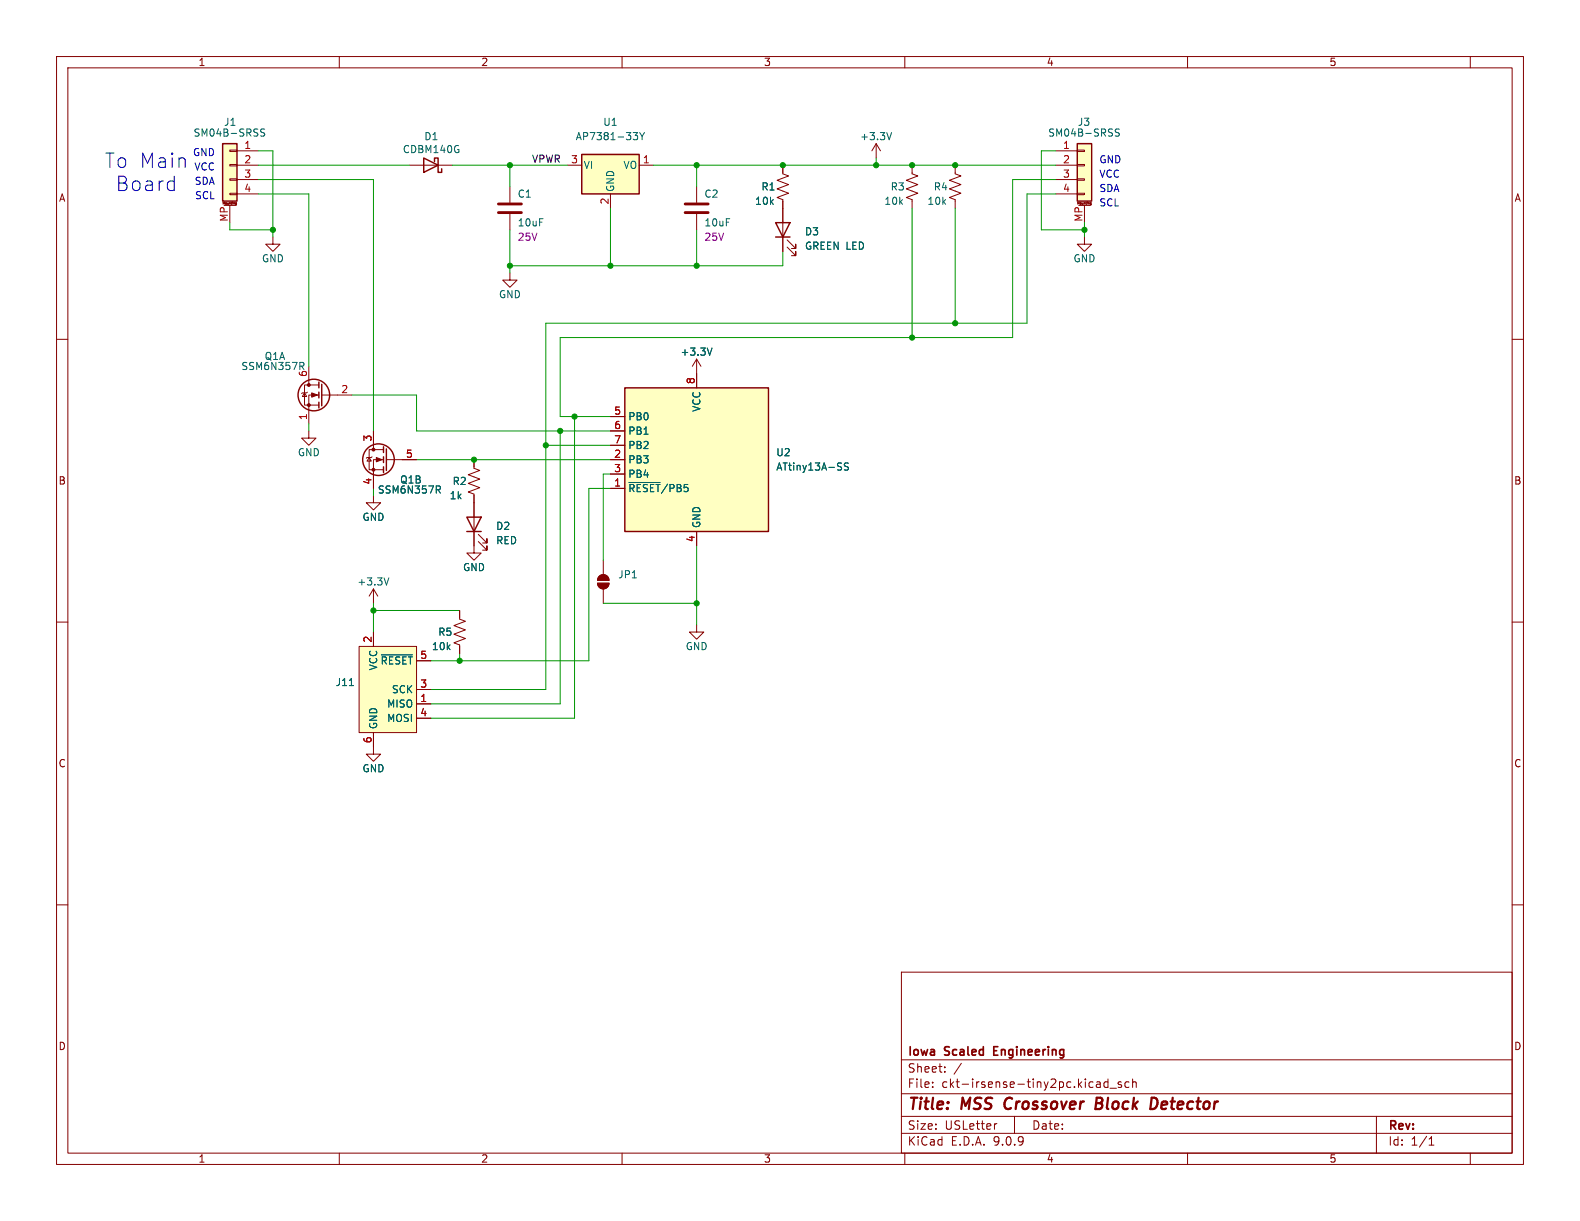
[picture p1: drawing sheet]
<svg xmlns="http://www.w3.org/2000/svg" width="279mm" height="216mm" viewBox="0 0 279 216" stroke-linecap="round" stroke-linejoin="round" font-family="sans-serif">
<g fill="none" stroke="#840000" stroke-width=".18">
<path d="M10 10h259.4v195.9h-259.4zM12 12h255.4v191.9h-255.4zM60 10v2M110 10v2M160 10v2M210 10v2M260 10v2M72.4 29.2h7.6M90.2 33v2.8M90.2 37.8v2.8M161.3 29.2v1.5l1 .4-2 .8 2 .7-2 .8 2 .8-2 .7 1 .4v1.5M168.9 29.2v1.5l1 .4-2 .8 2 .7-2 .8 2 .8-2 .7 1 .4v1.5"/>
<path d="M48.3 41.9v1.3h1.2l-1.2 1.3-1.3-1.3h1.3M10 60h2M54.6 76.2v1.3h-1.3l1.3 1.2 1.3-1.2h-1.3M267.4 60h2M106.7 99.1v2.5M10 110h2M105.7 103.1h2a1.02 1.02 0 0 1-1 1 1.02 1.02 0 0 1-1-1zM106 101.9a1.02 1.02 0 0 1 1.1-.2 1.02 1.02 0 0 1 .6 .9h-2zM106.7 104.1v2.6M123.2 110.5v1.3h1.3l-1.3 1.2-1.3-1.2h1.3M267.4 110h2M10 160h2"/>
<path d="M159.4 171.9h108v32h-108zM267.4 160h2M159.4 197.4h108M159.4 193.4h108M159.4 187.4h108M164.9 192.1v.2M164.9 191.4v.1M167.1 189.4v.2M167.1 188.7v.1M170 188l-1.3 1.9M176.3 198.7l-.3 .1M179.4 197.4v3"/>
<path d="M194.4 191.3l.2 .2v.8M194.6 192.2l-.5 .1M194.6 191.6l-.5 .1M195.9 191.4l-.4-.1-.3 .3v.4l.2 .2h.5M195.9 190.8v1.5M196.3 192.4h1.1M198.3 191.4l-.4-.1-.2 .2 .1 .2 .5 .2v.3h-.6M199.6 191.4l-.4-.1-.3 .3v.4l.2 .2h.5M200.3 191.4l.2-.1 .4 .1v.9M200.3 190.8v1.5M243.4 197.4v6.5M60 203.9v2"/>
<path d="M110 203.9v2M159.4 200.4h108M160 203.9v2M210 203.9v2M252.7 202.5h.9M252.7 201.4l.4-.4v1.5M260 203.9v2"/>
</g>
<path d="M177.9 194.4a1.27 1.27 0 0 0 0 1.6M193.8 195.1h.7M194.5 195.1l.3 .1M194.6 194.1h-.7l-.2 2 1-.1M194.7 195l-.2 .1M204.1 194.1a1.11 1.11 0 0 1 .1 1.9" fill="none" stroke="#840000" stroke-width=".4"/>
<path d="M175.7 185.8h.5M176.5 185.1h-.8v1.5h.8" fill="none" stroke="#840000" stroke-width=".3"/>
<path d="M88.1 36.1h4.1M88.1 37.6h4.1" fill="none" stroke="#840000" stroke-width=".51"/>
<g fill="#840000" stroke="#840000" stroke-width=".18">
<path d="M105.7 103.1h2a1.02 1.02 0 0 1-1 1 1.02 1.02 0 0 1-1-1z"/>
<path d="M106 101.9a1.02 1.02 0 0 1 1.1-.2 1.02 1.02 0 0 1 .6 .9h-2z"/>
</g>
<path d="M74.9 27.9l2.6 1.3-2.6 1.3zM76.8 28.6v-.7h.7v2.6h.6v-.7" fill="none" stroke="#840000" stroke-width=".25"/>
<path d="M102.9 27.3h10.1v7h-10.1z" fill="#ffffc2"/>
<g fill="none" stroke="#840000" stroke-width=".25">
<path d="M102.9 27.3h10.1v7h-10.1zM137.2 39.4h2.5l-1.3 2.5zM137.2 41.9h2.5M56.4 67.6v1M56.4 69.3v1.1M56.4 71.1v1M56.9 67.9v3.9M67.8 79v1M68.3 79.4v3.8M67.8 80.8v1M67.8 82.6v1M82.5 91.4h2.6l-1.3 2.6z"/>
<path d="M82.5 94h2.6"/>
<circle cx="55.5" cy="69.8" r="2.79"/>
<circle cx="66.9" cy="81.3" r="2.79"/>
</g>
<g fill="none" stroke="#840000" stroke-width=".18">
<path d="M100.3 29.2h2.6M107.9 34.3v2.5M113 29.2h2.6M138.4 36.8v7.7M139.2 43.7l1.5 1.5v-.7v.7h-.7M139.2 42.4l1.5 1.5v-.7v.7h-.7M191.8 41.9v1.3h-1.3l1.3 1.3 1.2-1.3h-1.2M53.8 69.5l.4 .6h-.7zM54.4 69.3l-.2 .2h-.7l-.2 .1M54.6 64.8v3.3M56.4 68.1h-2.6v3.5h2.6M56.4 69.9h-1.8v5"/>
<path d="M56.9 69.9h5.3M66 76.2v3.3M67.8 79.5h-2.5v3.6h2.5M65.3 80.9l.4 .6h-.8zM65.8 80.8l-.1 .1h-.8l-.1 .1M66 87.6v1.3h-1.2l1.2 1.3 1.3-1.3h-1.3M67.8 81.3h-1.8v5.1M68.3 81.3h5.4M83.8 81.3v1.5l1 .4-2 .7 2 .8-2 .8 2 .7-2 .8 1 .4v10.4h1.3l-1.3 1.3-1.3-1.3h1.3M84.6 95.8l1.5 1.5v-.8v.8h-.8M84.6 94.5l1.5 1.5v-.7v.7h-.8"/>
</g>
<path d="M112 23.4h.8l-.5 .5 .4 .1 .1 .5-.3 .2h-.3M113.1 23.4l.4 .7M113.5 24.1v.6M114 23.4l-.5 .7M53 64.1h.5l.2 .2-.1 .4h-.6M53.3 64.7l.4 .6M77.2 85.9h.4l.3 .3-.1 .3-.6 .1M77.5 86.6l.4 .6" fill="none" stroke="#006464" stroke-width=".18"/>
<g fill="#840000" stroke="#840000" stroke-width=".18">
<path d="M55.1 69.5l1 .4-1 .3z"/>
<path d="M66.5 80.9l1.1 .4-1.1 .4z"/>
<circle cx="54.6" cy="68.1" r=".25"/>
<circle cx="54.6" cy="71.6" r=".25"/>
<circle cx="66" cy="79.5" r=".25"/>
<circle cx="66" cy="83.1" r=".25"/>
</g>
<path d="M110.5 68.6h25.4v25.4h-25.4z" fill="#ffffc2"/>
<path d="M110.5 68.6h25.4v25.4h-25.4z" fill="none" stroke="#840000" stroke-width=".25"/>
<path d="M107.9 73.7h2.6M107.9 76.2h2.6M107.9 78.7h2.6M123.2 63.5v5.1M123.2 63.5l-.8 1.3M123.2 63.5l.8 1.3M107.9 81.3h2.6M107.9 83.8h2.6M107.9 86.4h2.6M123.2 94v2.5" fill="none" stroke="#840000" stroke-width=".18"/>
<path d="M125.9 61.5l-.4 1.3M111.2 85.3h5.5M148.6 81.9h.2M148.8 82.6v.4M150 81.9h-.5l-.1 .1v.3l.5 .3 .1 .3-.2 .2h-.5" fill="none" stroke="#006464" stroke-width=".18"/>
<path d="M63.5 114.3h10.2v15.2h-10.2z" fill="#ffffc2"/>
<path d="M63.5 114.3h10.2v15.2h-10.2zM66 111.8v2.5M73.7 116.8h2.5M81.3 108v1.5l1 .4-2 .7 2 .8-2 .7 2 .8-2 .8 1 .3v1.6M66 129.5v3.9h1.3l-1.3 1.2-1.2-1.2h1.2M73.7 121.9h2.5M73.7 124.5h2.5M73.7 127h2.5" fill="none" stroke="#840000" stroke-width=".18"/>
<path d="M67.4 115.8h5.5M61.8 121.2h.7" fill="none" stroke="#006464" stroke-width=".18"/>
<path d="M190.5 25.4h2.5v10.2h-2.5z" fill="#ffffc2"/>
<path d="M190.5 25.4h2.5v10.2h-2.5z" fill="none" stroke="#840000" stroke-width=".25"/>
<g fill="none" stroke="#840000" stroke-width=".18">
<path d="M123.2 33v2.8M123.2 37.8v2.8M138.4 29.2v1.5l1 .4-2 .8 2 .7-2 .8 2 .8-2 .7 1 .4v1.5M186.7 26.7h3.8M186.7 29.2h3.8M186.7 31.8h3.8M186.7 34.3h3.8M190.5 26.5h1.3v.3h-1.3zM190.5 29.1h1.3v.2h-1.3zM190.5 31.6h1.3v.3h-1.3zM190.5 34.2h1.3v.2h-1.3zM190.8 36.3h2"/>
<path d="M191.8 36.3v3.1M192.8 36.2h.1M192.8 36.1h.1M192.8 35.9v.2M192.8 36.1h.2M192.8 35.9h.1M192.8 35.9h.2M192.9 36.2h.1M193 35.9l-.1 .3M66 104.1l-.7 1.3M66 104.1l.8 1.3M66 104.1v2.6"/>
</g>
<path d="M197.9 22.9l-.4-.1-.2 .1v.4l.5 .2 .1 .3-.2 .3-.5-.1M68.8 102.2l-.5 1.2" fill="none" stroke="#006464" stroke-width=".18"/>
<path d="M121.2 36.1h4M121.2 37.6h4" fill="none" stroke="#840000" stroke-width=".51"/>
<path d="M39.4 25.4h2.5v10.2h-2.5z" fill="#ffffc2"/>
<path d="M39.4 25.4h2.5v10.2h-2.5z" fill="none" stroke="#840000" stroke-width=".25"/>
<g fill="none" stroke="#840000" stroke-width=".18">
<path d="M39.6 36.3h2.1M40.6 26.5h1.3v.3h-1.3zM40.6 29.1h1.3v.2h-1.3zM40.6 31.6h1.3v.3h-1.3zM40.6 34.2h1.3v.2h-1.3zM40.6 36.3v3.1M41.8 35.9v.3h-.1M41.8 35.9h-.2l.1 .2h.1M41.9 26.7h3.8M41.9 29.2h3.8M41.9 31.8h3.8M41.9 34.3h3.8"/>
<path d="M138.4 29.2v1.3M138.4 35.6v3.8M154.9 25.4l-.7 1.3M154.9 25.4l.8 1.3M154.9 25.4v2.5M90.2 48.3v1.2h1.2l-1.2 1.3-1.3-1.3h1.3M138.4 41.9v2.6M66 76.2v2.5M107.9 73.7h2.6M107.9 76.2h2.6M107.9 78.7h2.6M123.2 66v2.6"/>
<path d="M66 83.8v2.6M71.1 81.3h2.6M83.8 81.3v1.3M83.8 87.6v3.8M83.8 94v2.5M107.9 81.3h2.6M107.9 83.8h2.6M107.9 86.4h2.6M123.2 94v2.5M66 111.8v2.5M73.7 116.8h2.5M81.3 108v1.2"/>
<path d="M81.3 114.3v1.3M66 129.5v2.6M73.7 121.9h2.5M73.7 124.5h2.5M73.7 127h2.5"/>
</g>
<path d="M46.8 22.9l-.5-.1-.2 .1v.4l.6 .2 .1 .3-.2 .3-.5-.1M157.7 23.4l-.5 1.3M125.9 61.5l-.4 1.3M77.2 85.9h.4l.3 .3-.1 .3-.6 .1M77.5 86.6l.4 .6M111.2 85.3h5.5M148.6 81.9h.2M148.8 82.6v.4M150 81.9h-.5l-.1 .1v.3l.5 .3 .1 .3-.2 .2h-.5M67.4 115.8h5.5M61.8 121.2h.7" fill="none" stroke="#006464" stroke-width=".18"/>
<g fill="none" stroke="#009600" stroke-width=".18">
<path d="M40.6 39.4v1.2h7.7M45.7 31.8h20.3v44.4M45.7 34.3h8.9v30.5M45.7 26.7h2.6v15.2M45.7 29.2h26.7M80 29.2h20.3M90.2 29.2v3.8M107.9 36.8v10.2M115.6 29.2h71.1M123.2 29.2v3.8M154.9 27.9v1.3M161.3 36.8v22.9"/>
<path d="M168.9 36.8v20.4M186.7 34.3h-5.1v22.9h-85.1v64.7h-20.3M186.7 31.8h-7.6v27.9h-80v14h8.8M186.7 26.7h-2.6v13.9h7.7M191.8 39.4v2.5M90.2 40.6v7.7M123.2 40.6v6.4M138.4 44.5v2.5h-48.2M54.6 74.9v1.3M62.2 69.9h11.5v6.3h34.2M96.5 78.7h11.4M99.1 76.2v48.3h-22.9"/>
<path d="M101.6 73.7v53.3h-25.4M66 86.4v1.2M73.7 81.3h34.2M107.9 83.8h-1.2v15.3M107.9 86.4h-3.8v30.4h-27.9M123.2 96.5v14M66 106.7v5.1M66 108h15.3M81.3 115.6v1.2M106.7 106.7h16.5"/>
</g>
<g fill="#009600" stroke="#009600" stroke-width=".18">
<circle cx="168.9" cy="57.2" r=".46"/>
<circle cx="161.3" cy="59.7" r=".46"/>
<circle cx="138.4" cy="29.2" r=".46"/>
<circle cx="123.2" cy="29.2" r=".46"/>
<circle cx="154.9" cy="29.2" r=".46"/>
<circle cx="161.3" cy="29.2" r=".46"/>
<circle cx="168.9" cy="29.2" r=".46"/>
<circle cx="123.2" cy="47" r=".46"/>
<circle cx="191.8" cy="40.6" r=".46"/>
<circle cx="90.2" cy="29.2" r=".46"/>
<circle cx="48.3" cy="40.6" r=".46"/>
<circle cx="107.9" cy="47" r=".46"/>
<circle cx="90.2" cy="47" r=".46"/>
<circle cx="83.8" cy="81.3" r=".46"/>
<circle cx="101.6" cy="73.7" r=".46"/>
<circle cx="123.2" cy="106.7" r=".46"/>
<circle cx="81.3" cy="116.8" r=".46"/>
<circle cx="99.1" cy="76.2" r=".46"/>
<circle cx="96.5" cy="78.7" r=".46"/>
<circle cx="66" cy="108" r=".46"/>
</g>
<g font-size="3.5" fill="#0000c2">
<text x="18.5" y="29.9">To Main</text>
<text x="20.4" y="34">Board</text>
</g>
<g font-size="2.8" fill="#840000">
<text x="160.4" y="196.8">Title:</text>
<text x="170.1" y="196.8">MSS</text>
<text x="178.5" y="196.8">Crossover</text>
<text x="195.4" y="196.8">Block</text>
<text x="205.9" y="196.8">Detector</text>
</g>
<g font-size="2.1" fill="#840000">
<text x="160.4" y="189.9">Sheet:</text>
<text x="160.4" y="187.1">Iowa</text>
<text x="167.1" y="187.1">Scaled</text>
<text x="176.4" y="187.1">Engineering</text>
<text x="160.4" y="192.6">File:</text>
<text x="166.5" y="192.6">ckt-irsense-tiny2pc.kicad_sch</text>
<text x="160.4" y="202.8">KiCad</text>
<text x="160.4" y="200">Size:</text>
<text x="167.1" y="200">USLetter</text>
<text x="168.1" y="202.8">E.D.A.</text>
<text x="175.7" y="202.8">9.0.9</text>
<text x="182.4" y="200">Date:</text>
<text x="245.4" y="200.2">Rev:</text>
<text x="245.4" y="202.8">Id:</text>
<text x="249.5" y="202.8">1/1</text>
</g>
<g font-size="1.8" fill="#840000">
<text x="35" y="11.9">1</text>
<text x="85" y="11.9">2</text>
<text x="135" y="11.9">3</text>
<text x="185" y="11.9">4</text>
<text x="235" y="11.9">5</text>
<text x="10.3" y="35.9">A</text>
<text x="267.7" y="35.9">A</text>
<text x="10.3" y="85.9">B</text>
<text x="267.7" y="85.9">B</text>
<text x="10.3" y="135.9">C</text>
<text x="267.7" y="135.9">C</text>
<text x="10.3" y="185.9">D</text>
<text x="267.7" y="185.9">D</text>
<text x="35" y="205.8">1</text>
<text x="85" y="205.8">2</text>
<text x="135" y="205.8">3</text>
<text x="185" y="205.8">4</text>
<text x="235" y="205.8">5</text>
</g>
<g font-size="1.8" fill="#006464">
<text x="39.5" y="22.5">J1</text>
<text x="106.6" y="22.5">U1</text>
<text x="190.5" y="22.5">J3</text>
<text x="34.1" y="24.4">SM04B-SRSS</text>
<text x="71.1" y="27.3">CDBM140G</text>
<text x="74.9" y="25">D1</text>
<text x="101.7" y="25">AP7381-33Y</text>
<text x="152" y="25">+3.3V</text>
<text x="185.3" y="24.4">SM04B-SRSS</text>
<text x="91.4" y="35.2">C1</text>
<text x="103.1" y="30.1">VI</text>
<text x="108.8" y="34" transform="rotate(-90 108.8 34)">GND</text>
<text x="110.2" y="30.1">VO</text>
<text x="124.5" y="35.2">C2</text>
<text x="134.5" y="33.9">R1</text>
<text x="157.4" y="33.9">R3</text>
<text x="165" y="33.9">R4</text>
<text x="91.4" y="40.2">10uF</text>
<text x="124.5" y="40.2">10uF</text>
<text x="133.4" y="36.4">10k</text>
<text x="142.2" y="41.8">D3</text>
<text x="156.3" y="36.4">10k</text>
<text x="163.9" y="36.4">10k</text>
<text x="46.2" y="46.6">GND</text>
<text x="142.2" y="44.4">GREEN LED</text>
<text x="189.7" y="46.6">GND</text>
<text x="88.1" y="52.9">GND</text>
<text x="42.6" y="65.6">SSM6N357R</text>
<text x="46.7" y="63.9">Q1A</text>
<text x="120.2" y="63.1">+3.3V</text>
<text x="111" y="74.5">PB0</text>
<text x="111" y="77.1">PB1</text>
<text x="124.1" y="72.9" transform="rotate(-90 124.1 72.9)">VCC</text>
<text x="52.6" y="80.9">GND</text>
<text x="111" y="79.6">PB2</text>
<text x="111" y="82.1">PB3</text>
<text x="137.2" y="83.4">ATtiny13A-SS</text>
<text x="137.2" y="80.9">U2</text>
<text x="66.7" y="87.5">SSM6N357R</text>
<text x="70.7" y="85.7">Q1B</text>
<text x="79.4" y="88.5">1k</text>
<text x="79.9" y="86">R2</text>
<text x="111" y="84.7">PB4</text>
<text x="111" y="87.2">~{RESET}/PB5</text>
<text x="64" y="92.3">GND</text>
<text x="87.6" y="93.9">D2</text>
<text x="124.1" y="93.5" transform="rotate(-90 124.1 93.5)">GND</text>
<text x="81.8" y="101.2">GND</text>
<text x="87.6" y="96.4">RED</text>
<text x="63.1" y="103.7">+3.3V</text>
<text x="109.2" y="102.5">JP1</text>
<text x="77.4" y="112.6">R5</text>
<text x="66.9" y="118.6" transform="rotate(-90 66.9 118.6)">VCC</text>
<text x="67.2" y="117.7">~{RESET}</text>
<text x="76.3" y="115.2">10k</text>
<text x="121.2" y="115.2">GND</text>
<text x="59.3" y="121.5">J11</text>
<text x="68.4" y="125.3">MISO</text>
<text x="69.2" y="122.8">SCK</text>
<text x="66.9" y="129" transform="rotate(-90 66.9 129)">GND</text>
<text x="68.4" y="127.9">MOSI</text>
<text x="64" y="136.8">GND</text>
</g>
<g font-size="1.8" fill="#0000c2">
<text x="34" y="27.7">GND</text>
<text x="194.3" y="29">GND</text>
<text x="34.3" y="30.2">VCC</text>
<text x="34.3" y="32.8">SDA</text>
<text x="34.4" y="35.3">SCL</text>
<text x="194.3" y="31.5">VCC</text>
<text x="194.3" y="34">SDA</text>
<text x="194.3" y="36.6">SCL</text>
</g>
<g font-size="1.8" fill="#a90000">
<text x="43.1" y="26.4">1</text>
<text x="43.1" y="29">2</text>
<text x="100.9" y="29">3</text>
<text x="113.6" y="29">1</text>
<text x="187.9" y="26.4">1</text>
<text x="187.9" y="29">2</text>
<text x="43.1" y="31.5">3</text>
<text x="43.1" y="34">4</text>
<text x="187.9" y="31.5">3</text>
<text x="187.9" y="34">4</text>
<text x="40.4" y="39.3" transform="rotate(-90 40.4 39.3)">MP</text>
<text x="107.7" y="36.3" transform="rotate(-90 107.7 36.3)">2</text>
<text x="191.5" y="39.3" transform="rotate(-90 191.5 39.3)">MP</text>
<text x="54.4" y="66.7" transform="rotate(-90 54.4 66.7)">6</text>
<text x="60.3" y="69.6">2</text>
<text x="122.9" y="68" transform="rotate(-90 122.9 68)">8</text>
<text x="54.4" y="74.4" transform="rotate(-90 54.4 74.4)">1</text>
<text x="108.5" y="73.4">5</text>
<text x="108.5" y="75.9">6</text>
<text x="65.8" y="78.2" transform="rotate(-90 65.8 78.2)">3</text>
<text x="71.7" y="81">5</text>
<text x="108.5" y="78.5">7</text>
<text x="108.5" y="81">2</text>
<text x="108.5" y="83.6">3</text>
<text x="65.8" y="85.8" transform="rotate(-90 65.8 85.8)">4</text>
<text x="108.5" y="86.1">1</text>
<text x="122.9" y="96" transform="rotate(-90 122.9 96)">4</text>
<text x="65.8" y="113.7" transform="rotate(-90 65.8 113.7)">2</text>
<text x="74.2" y="116.6">5</text>
<text x="74.2" y="121.7">3</text>
<text x="74.2" y="124.2">1</text>
<text x="65.8" y="131.5" transform="rotate(-90 65.8 131.5)">6</text>
<text x="74.2" y="126.7">4</text>
</g>
<text font-size="1.8" fill="#0f0f0f" x="94" y="28.9">VPWR</text>
<g font-size="1.8" fill="#840084">
<text x="91.4" y="42.8">25V</text>
<text x="124.5" y="42.8">25V</text>
</g>
<g font-size=".5" fill="#840000">
<text x="39.3" y="36.3">Mounting</text>
<text x="190.4" y="36.3">Mounting</text>
</g>
</svg>
